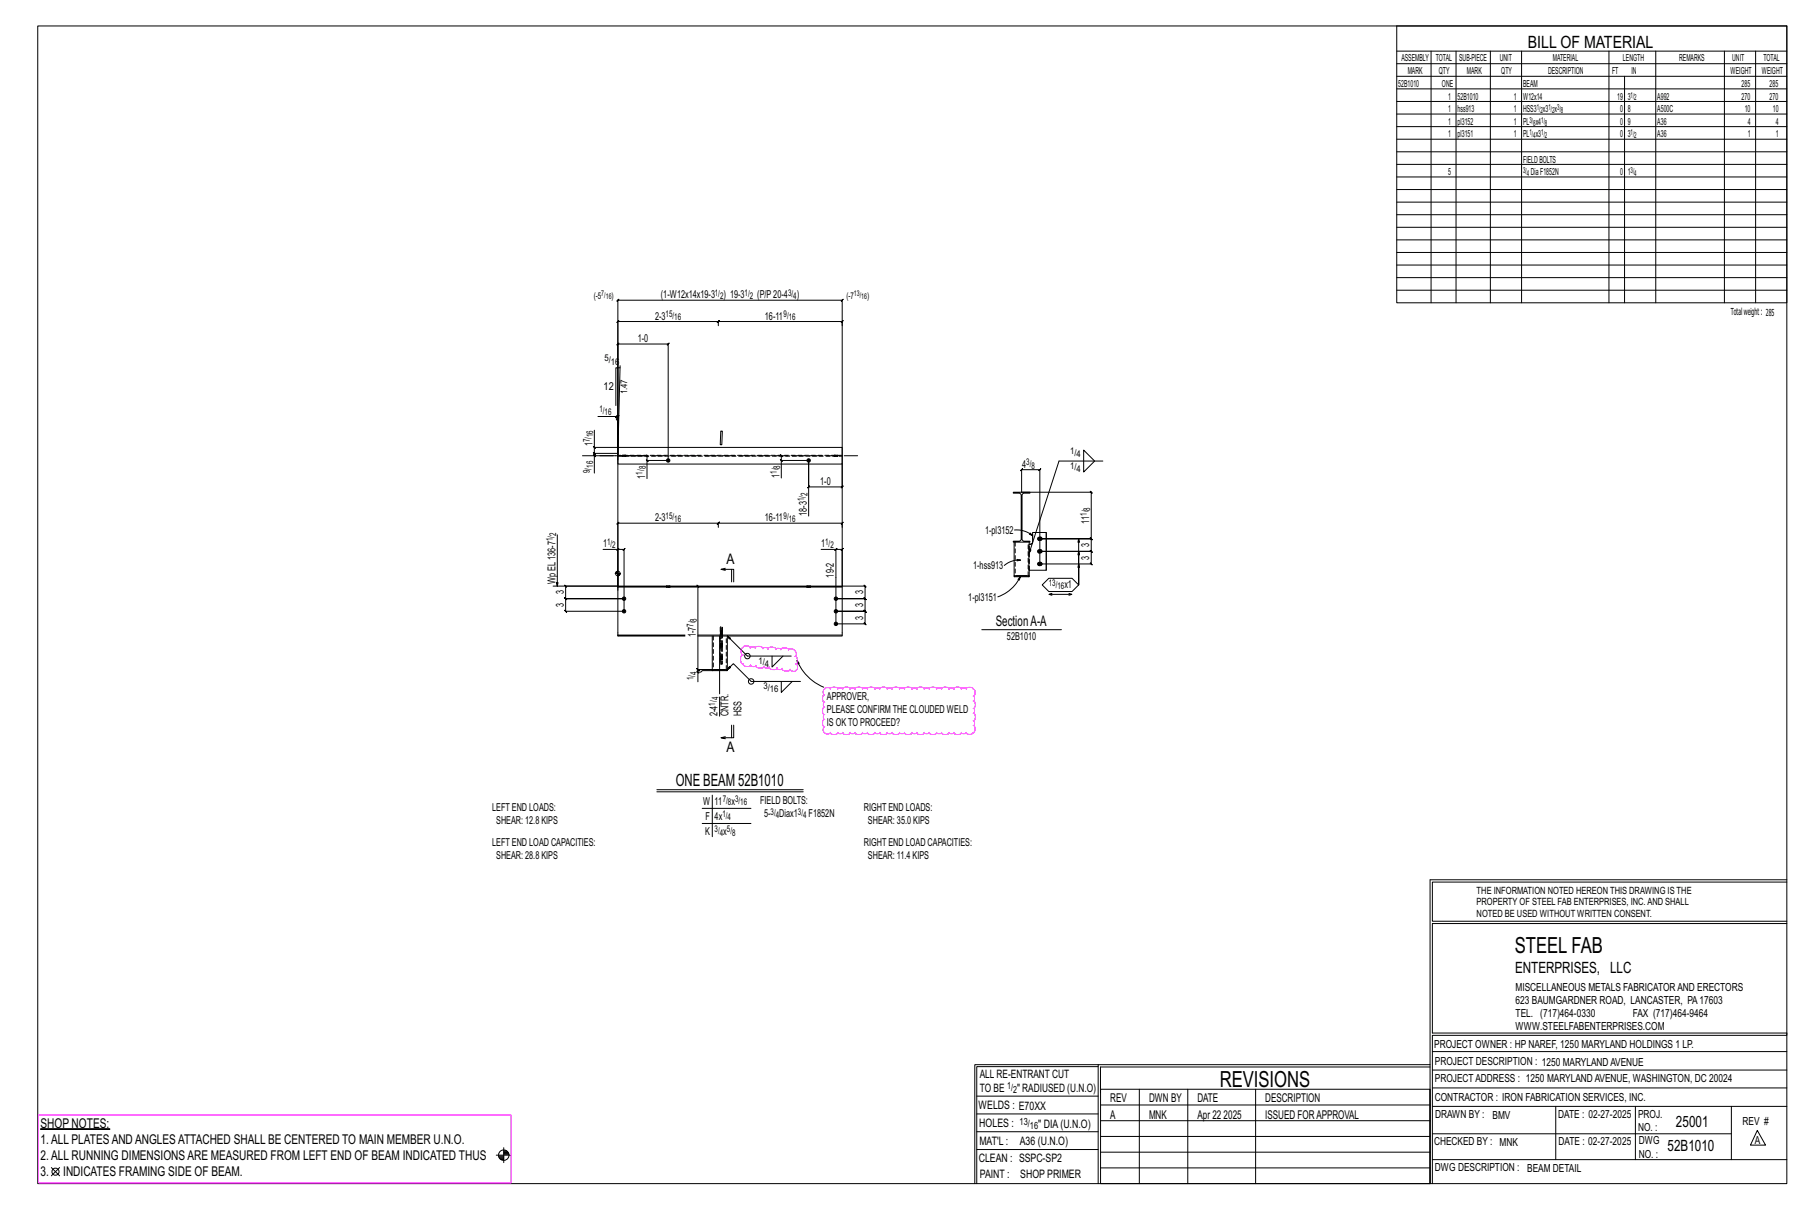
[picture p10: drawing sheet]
<svg xmlns="http://www.w3.org/2000/svg" width="914mm" height="610mm" viewBox="0 0 914 610" stroke-linecap="round" stroke-linejoin="round" font-family="sans-serif">
<g fill="#000" stroke="#000" stroke-width=".5">
<path d="M20 570h35z"/>
<circle cx="337" cy="232" r=".9"/>
<circle cx="408" cy="232" r=".9"/>
<circle cx="525" cy="272" r="1"/>
<circle cx="525" cy="278" r="1"/>
<circle cx="525" cy="284" r="1"/>
<circle cx="315" cy="302" r=".9"/>
<circle cx="315" cy="308" r=".9"/>
<circle cx="422" cy="302" r=".9"/>
<circle cx="422" cy="308" r=".9"/>
<circle cx="422" cy="315" r=".9"/>
</g>
<g fill="none" stroke="#000" stroke-width=".5">
<path d="M19 13h883v584h-883zM705 13h197v140h-197zM705 26h197M705 32h197M705 39h197M722 26v127M735 26v127M752 26v127M768 26v127M812 26v127M820 39v114M836 26v127"/>
<path d="M870 26v127M886 26v127M705 45h197M705 51h197M705 58h197M705 64h197M705 70h197M705 77h197M705 83h197M705 89h197M705 96h197M705 102h197"/>
<path d="M705 108h197M705 115h197M705 121h197M705 127h197M705 134h197M705 140h197M705 146h197M362 162v1l1-1zM362 164l1-2-1 1v-1h-50l-1 1 1-1v70M362 162h63v1l1-1-1 2M313 186h-2v19M313 185l-1 44h-12l-1-1 1 1v1"/>
<path d="M302 210h9v2h1v18M311 211l1-1zM311 210h1l-1 1 1-1v16h-12v-9M364 218h1l-1 6h-1zM299 229l1 1zM299 225l1 1zM300 239v-9h12v-56h-1l1-1v1h25l1-1-1 1v58h-10v10M300 226v3l-1-1 1 1M312 230h15l-1-1 1 1v2M312 226h113v8h-113zM314 230h.1M316 230h.1"/>
<path d="M326 232l1 1zM394 232l1 1zM394 230v-1l1 1h-1v2M408 232v28M421 230h.1M423 230h.1M425 234v12l1-1-1 1h-17l1-1-1 1v-14h-14v9M516 237l-1 1 1-1v11h35h-1l1 1v-1v24l-1-1 1 1h-26h26l-1-1 1 1v6h-1l1 1v-1h-26h26h-1l1 1v-1v7l-1-1 1 1h-26v-48l-1 1 1-1zM547 227l5 6-5 5zM557 233h-23l-15 46M511 248h9v1h-4v1v22v1h4v1h-9v-1h4v-1v-22v-1h-4zM281 270v26"/>
<path d="M304 277h8v19M312 277h3l-1 1 1-1v31h-30l1 1-1-1v-6l1 1-1-1h30h-30l1 1-1-1v-6h1l-1-1v1h27M312 277l-1 1zM362 266l1-2-1 1v-1h-50l-1 1 1-1v34M362 264h63v1l1-1-1 2M363 264l-1 1zM414 277h8v14M422 277h3v1l1-1h-1v19h12l-1-1 1 1v6h-1l1 1v-1h-15h15h-1l1 1v-1v6h-1l1 1v-1h-15h15h-1l1 1v-1v7l-1-1 1 1h-15M422 277l-1 1zM512 274v17M512 267a12 12 0 0 1 9 3M519 274v1"/>
<path d="M520 269l1 1h-2zM521 269h7v19h-9v-13l2-1zM528 269v19M544 272v23v-17M279 296h33M310 289h3M311 289h.1M311 288v1M312 288v1M312 296h113h-113zM312 296v-145l-1 1 1-1h113v1l1-1h-1v145M312 288v8"/>
<path d="M312 296v24M312 289v2M312 289v1M313 289v1M336 296h.1M338 296h.1M352 296v-1l1 1h-1v42v-1l1 1h-1h7h-7v-1l1 1h-1v1M366 288l-2-1h6v7M366 287h-2M369 287v7M407 296h.1M409 296h.1"/>
<path d="M422 291v24zM425 296v25h-73M512 291h7h-7zM513 291h5M513 282l2 1h-2zM515 291l-1 2v-1zM515 291a20 20 0 0 1-11 10M515 283a11 11 0 0 0-8 2M519 288v3M526 295l3-3h12l3 3-3 4h-12zM529 300h2M531 299l-2 1h12"/>
<path d="M539 299l2 1h-2M544 285v10M495 318h41M346 320h-34v1h34M352 339l1 1zM352 320h73M359 338h8h-8zM359 321v17M360 338h-6v1h-2v5M360 338h6M363 321v29M367 338l3-3 9 9h25"/>
<path d="M390 331v6l5-6M399 331h-22l-10-10 2 1h-1l-1-1v17M402 333l1 2zM402 333a25 25 0 0 0 14 14M363 352v9M394 344v5l6-5M366 372h-2M369 366v6M370 366v6h-6l2 1M331 399h74M331 400h74M354 408h25"/>
<path d="M354 416h25M359 401v21M722 444v153M722 444h180M902 445h-179v20h179M902 466h-179v55h179v1h-179v75M554 537h-62v60M554 538h-61v59M722 537h-168v60M722 538h-167v13M723 540h179M723 531h179"/>
<path d="M493 553h61M555 550h167v47h-167zM555 558h167M575 550v47M599 550v47M634 550v47M723 558h179M723 549h179M785 558v27M825 558v27M874 558v27M254 579v8"/>
<path d="M493 562h61M493 571h61M555 573h167M555 566h167M723 572h151M887 570l4 8h-8zM26 589l4 4M30 589l-4 4M250 583h8M252 583h2M252 584h2M252 585h2"/>
<path d="M253 585h1M254 582h2M254 581h2M254 582h3M493 580h61M555 589h167M555 581h167M723 585h179"/>
<circle cx="312" cy="289" r="1.2"/>
<circle cx="377" cy="331" r="1.4"/>
<circle cx="379" cy="344" r="1.4"/>
<circle cx="28" cy="591" r="1.8"/>
<circle cx="254" cy="583" r="2.6"/>
</g>
<path d="M374 327h1a2.3 2.3 0 0 1 4 0 1.5 1.5 0 0 1 2 0 2.2 2.2 0 0 1 4 0 1.6 1.6 0 0 1 3 1 2.2 2.2 0 0 1 3 0 1.5 1.5 0 0 1 3 0 2.2 2.2 0 0 1 4 0 1.9 1.9 0 0 1 3 0l1 2v1h-1a2.2 2.2 0 0 1 0 4 1.9 1.9 0 0 1 1 3 1.9 1.9 0 0 1-3 0 2.3 2.3 0 0 1-4-1 1.5 1.5 0 0 1-3 0 2.3 2.3 0 0 1-4-1 1.5 1.5 0 0 1-3 0 2.3 2.3 0 0 1-4 0 1.5 1.5 0 0 1-2-1 2.1 2.1 0 0 1-4 0 2.5 2.5 0 0 1 0-4l-1-1zM416 347h2l1 1a2.1 2.1 0 0 1 4 0 1.4 1.4 0 0 1 2 0 2.1 2.1 0 0 1 4 0 1.4 1.4 0 0 1 2 0 2.1 2.1 0 0 1 4 0 1.5 1.5 0 0 1 3 0 2.1 2.1 0 0 1 3 0 1.5 1.5 0 0 1 3 0 2.1 2.1 0 0 1 4 0 1.4 1.4 0 0 1 2 0 2.1 2.1 0 0 1 4 0 1.4 1.4 0 0 1 2 0 2.1 2.1 0 0 1 4 0 1.5 1.5 0 0 1 3 0 2.1 2.1 0 0 1 3 0 1.5 1.5 0 0 1 3 0 2.1 2.1 0 0 1 4 0 1.4 1.4 0 0 1 2 0 2.1 2.1 0 0 1 4 0 1.4 1.4 0 0 1 2 0 2.1 2.1 0 0 1 4 0 1.5 1.5 0 0 1 3 0 2.2 2.2 0 0 1 3 0l1 2v1h-1l1 2-1 1h1v2v1h-1l1 2-1 1h1v2v1l-1 1h1l-1 2a2.5 2.5 0 0 1 0 4l-2 1-1-1h-2h-1l-2 1-1-1h-1h-1h-1l-2 1-2-1h-1h-1h-1l-1 1-2-1h-1h-2l-1 1-2-1h-2h-1l-2 1-1-1h-1h-1h-1l-2 1-2-1h-1h-1h-1l-1 1-2-1h-1h-2l-1 1-2-1h-2h-1l-2 1-1-1h-1h-1h-1l-2 1-2-1h-1h-1l-2 1-2-1a2.1 2.1 0 0 1-3 0 2.1 2.1 0 0 1 0-3 2.1 2.1 0 0 1 0-4 1.4 1.4 0 0 1 0-2 2.1 2.1 0 0 1 0-4 1.5 1.5 0 0 1 0-3 2.1 2.1 0 0 1 0-3 2 2 0 0 1 0-4zM19 563h239v34h-239z" fill="none" stroke="#f0f" stroke-width=".5"/>
<g fill="none" stroke="#000" stroke-width=".5" stroke-dasharray="2 1.4">
<path d="M312 230h113M314 230h.1M315 230h.1M315 230h1M316 230h.1M421 230h.1M422 230h.1M422 230h1M423 230h.1M425 230h-113M512 274v17M520 275h.1"/>
<path d="M520 275l1-1v-5M525 273a.9 .9 0 0 1-1-1 .9 .9 0 0 1 1-1M525 279a.9 .9 0 0 1-1-1 .9 .9 0 0 1 1-1M525 271a.9 .9 0 0 1 1 1 .9 .9 0 0 1-1 1M525 277a.9 .9 0 0 1 1 1 .9 .9 0 0 1-1 1M312 296h.1M336 296h.1M337 296h-1M337 296h1zM337 296h.1M338 296h.1M407 296h.1"/>
<path d="M408 296h-1M408 296h.1M409 296h.1M512 291h.1M519 291v-17M519 288v-13M525 285a.9 .9 0 0 1-1 0 .9 .9 0 0 1 1-1M525 284a.9 .9 0 0 1 1 1 .9 .9 0 0 1-1 0M364 319h.1M364 319v-1M364 318v1M364 319v1"/>
<path d="M364 320v-1M364 320h.1M364 318h.1M312 320h.1M312 321v-1M360 338h.1M360 321v17M363 322h1v13h-1zM363 322v-6h1M364 326h.1M364 326v-1M364 332h.1"/>
<path d="M364 325h.1M364 332v-1M364 331h.1M364 333h.1M364 325v1M364 331v1M364 332v1M364 335v-19M364 335l1-19-1 5M364 321v1M364 333v-2M364 320v-2"/>
<path d="M367 338v-17"/>
</g>
<path d="M294 230h139" fill="none" stroke="#000" stroke-width=".5" stroke-dasharray="6.8 1 0 1"/>
<g font-size="11.2">
<text x="764" y="481">STEEL FAB</text>
<text x="616" y="548">REVISIONS</text>
</g>
<g font-size="8.6">
<text x="771" y="24">BILL OF MATERIAL</text>
<text x="341" y="397">ONE BEAM 52B1010</text>
</g>
<g font-size="7.9">
<text x="765" y="491">ENTERPRISES, LLC</text>
<text x="846" y="569">25001</text>
<text x="842" y="581">52B1010</text>
</g>
<g font-size="7.3">
<text x="367" y="285">A</text>
<text x="503" y="316">SectionA-A</text>
<text x="367" y="379">A</text>
</g>
<g font-size="6.8">
<text x="20" y="569">SHOP NOTES:</text>
<text x="20" y="577">1.ALL PLATESANDANGLESATTACHED SHALL BE CENTERED TO MAIN MEMBER U.N.O.</text>
<text x="20" y="585">2.ALL RUNNING DIMENSIONSARE MEASURED FROM LEFT END OF BEAM INDICATED THUS</text>
<text x="20" y="593">3.</text>
<text x="32" y="593">INDICATES FRAMING SIDE OF BEAM.</text>
</g>
<g font-size="6.1">
<text x="560" y="556">REV</text>
<text x="580" y="556">DWN BY</text>
<text x="604" y="556">DATE</text>
<text x="639" y="556">DESCRIPTION</text>
<text x="560" y="564">A</text>
<text x="580" y="564">MNK</text>
<text x="604" y="564">Apr 22</text>
<text x="618" y="564">2025</text>
<text x="639" y="564">ISSUED FORAPPROVAL</text>
</g>
<g font-size="5.9">
<text x="494" y="560">WELDS : E70XX</text>
<text x="494" y="569">HOLES :</text>
<text x="524" y="569">&quot; DIA(U.N.O)</text>
<text x="494" y="578">MAT'L :</text>
<text x="515" y="578">A36 (U.N.O)</text>
<text x="494" y="586">CLEAN : SSPC-SP2</text>
<text x="495" y="595">PAINT :</text>
<text x="515" y="595">SHOP PRIMER</text>
</g>
<g font-size="5.8">
<text x="494" y="544">ALL RE-ENTRANT CUT</text>
<text x="494" y="551">TO BE</text>
<text x="513" y="551">&quot; RADIUSED (U.N.O)</text>
</g>
<g font-size="5.6">
<text x="765" y="500">MISCELLANEOUS METALS FABRICATORAND ERECTORS</text>
<text x="765" y="507">623 BAUMGARDNER ROAD, LANCASTER, PA17603</text>
<text x="765" y="513">TEL. (717)464-0330</text>
<text x="824" y="513">FAX (717)464-9464</text>
<text x="765" y="520">WWW.STEELFABENTERPRISES.COM</text>
<text x="724" y="529">PROJECT OWNER : HP NAREF, 1250 MARYLAND HOLDINGS 1 LP.</text>
<text x="724" y="538">PROJECT DESCRIPTION : 1250 MARYLANDAVENUE</text>
<text x="724" y="546">PROJECTADDRESS : 1250 MARYLANDAVENUE, WASHINGTON, DC 20024</text>
<text x="724" y="556">CONTRACTOR : IRON FABRICATION SERVICES, INC.</text>
<text x="724" y="564">DRAWN BY :</text>
<text x="753" y="564">BMV</text>
<text x="786" y="564">DATE : 02-27-2025</text>
<text x="827" y="564">PROJ.</text>
<text x="879" y="568">REV #</text>
<text x="827" y="571">NO. :</text>
<text x="724" y="578">CHECKED BY : MNK</text>
<text x="787" y="578">DATE : 02-27-2025</text>
<text x="827" y="578">DWG</text>
<text x="886" y="578">A</text>
<text x="827" y="584">NO. :</text>
<text x="724" y="591">DWG DESCRIPTION : BEAM DETAIL</text>
</g>
<g font-size="5.5">
<text x="333" y="151">(1-W12x14x19-3</text>
<text x="365" y="151">) 19-3</text>
<text x="382" y="151">(P/P20-4</text>
<text x="402" y="151">)</text>
<text x="331" y="161">2-3</text>
<text x="386" y="161">16-11</text>
<text x="322" y="173">1-0</text>
<text x="305" y="197">12</text>
<text x="299" y="225" transform="rotate(-90 299 225)">1</text>
<text x="516" y="236">4</text>
<text x="326" y="242" transform="rotate(-90 326 242)">1</text>
<text x="393" y="241" transform="rotate(-90 393 241)">1</text>
<text x="414" y="245">1-0</text>
<text x="331" y="263">2-3</text>
<text x="386" y="263">16-11</text>
<text x="407" y="260" transform="rotate(-90 407 260)">18-3</text>
<text x="497" y="269">1-pl3152</text>
<text x="550" y="264" transform="rotate(-90 550 264)">11</text>
<text x="304" y="276">1</text>
<text x="414" y="276">1</text>
<text x="550" y="276" transform="rotate(-90 550 276)">3</text>
<text x="491" y="287">1-hss913</text>
<text x="550" y="282" transform="rotate(-90 550 282)">3</text>
<text x="421" y="291" transform="rotate(-90 421 291)">19-2</text>
<text x="280" y="295" transform="rotate(-90 280 295)">Wp EL136-7</text>
<text x="284" y="300" transform="rotate(-90 284 300)">3</text>
<text x="436" y="300" transform="rotate(-90 436 300)">3</text>
<text x="537" y="297">x1</text>
<text x="489" y="303">1-pl3151</text>
<text x="284" y="306" transform="rotate(-90 284 306)">3</text>
<text x="436" y="306" transform="rotate(-90 436 306)">3</text>
<text x="436" y="313" transform="rotate(-90 436 313)">3</text>
<text x="351" y="322" transform="rotate(-90 351 322)">1-7</text>
<text x="508" y="323">52B1010</text>
<text x="417" y="353">APPROVER,</text>
<text x="417" y="360">PLEASE CONFIRMTHE CLOUDED WELD</text>
<text x="362" y="361" transform="rotate(-90 362 361)">2-4</text>
<text x="368" y="361" transform="rotate(-90 368 361)">CNTR.</text>
<text x="374" y="361" transform="rotate(-90 374 361)">HSS</text>
<text x="417" y="367">IS OKTO PROCEED?</text>
<text x="355" y="406">W</text>
<text x="361" y="406">11</text>
<text x="369" y="406">x</text>
<text x="384" y="406">FIELD BOLTS:</text>
<text x="248" y="409">LEFT END LOADS:</text>
<text x="356" y="414">F</text>
<text x="361" y="414">4x</text>
<text x="386" y="412">5-</text>
<text x="393" y="412">Diax1</text>
<text x="408" y="412">F1852N</text>
<text x="436" y="409">RIGHT END LOADS:</text>
<text x="250" y="416">SHEAR: 12.8 KIPS</text>
<text x="438" y="416">SHEAR: 35.0 KIPS</text>
<text x="356" y="421">K</text>
<text x="365" y="421">x</text>
<text x="248" y="427">LEFT END LOAD CAPACITIES:</text>
<text x="436" y="427">RIGHT END LOAD CAPACITIES:</text>
<text x="250" y="433">SHEAR: 28.8 KIPS</text>
<text x="438" y="433">SHEAR: 11.4 KIPS</text>
</g>
<g font-size="5">
<text x="745" y="451">THE INFORMATION NOTED HEREON THIS DRAWING IS THE</text>
<text x="745" y="457">PROPERTY OF STEEL FAB ENTERPRISES, INC.AND SHALL</text>
<text x="745" y="463">NOTED BE USED WITHOUT WRITTEN CONSENT.</text>
<text x="508" y="550">1/</text>
<text x="511" y="551">2</text>
<text x="515" y="568">13/</text>
<text x="520" y="570">16</text>
</g>
<g font-size="4.9">
<text x="707" y="31">ASSEMBLY</text>
<text x="725" y="31">TOTAL</text>
<text x="736" y="31">SUB-PIECE</text>
<text x="757" y="31">UNIT</text>
<text x="784" y="31">MATERIAL</text>
<text x="819" y="31">LENGTH</text>
<text x="847" y="31">REMARKS</text>
<text x="874" y="31">UNIT</text>
<text x="890" y="31">TOTAL</text>
<text x="710" y="37">MARK</text>
<text x="726" y="37">QTY</text>
<text x="740" y="37">MARK</text>
<text x="758" y="37">QTY</text>
<text x="781" y="37">DESCRIPTION</text>
<text x="814" y="37">FT</text>
<text x="823" y="37">IN</text>
<text x="873" y="37">WEIGHT</text>
<text x="889" y="37">WEIGHT</text>
<text x="706" y="44">52B1010</text>
<text x="728" y="44">ONE</text>
<text x="769" y="44">BEAM</text>
<text x="879" y="44">285</text>
<text x="893" y="44">285</text>
<text x="731" y="50">1</text>
<text x="736" y="50">52B1010</text>
<text x="764" y="50">1</text>
<text x="769" y="50">W12x14</text>
<text x="816" y="50">19</text>
<text x="821" y="50">3</text>
<text x="836" y="50">A992</text>
<text x="879" y="50">270</text>
<text x="893" y="50">270</text>
<text x="731" y="57">1</text>
<text x="736" y="57">hss913</text>
<text x="764" y="57">1</text>
<text x="769" y="57">HSS3 x3 x</text>
<text x="818" y="57">0</text>
<text x="821" y="57">8</text>
<text x="836" y="57">A500C</text>
<text x="880" y="57">10</text>
<text x="895" y="57">10</text>
<text x="731" y="63">1</text>
<text x="736" y="63">pl3152</text>
<text x="764" y="63">1</text>
<text x="769" y="63">PL x4</text>
<text x="818" y="63">0</text>
<text x="821" y="63">9</text>
<text x="836" y="63">A36</text>
<text x="882" y="63">4</text>
<text x="896" y="63">4</text>
<text x="731" y="69">1</text>
<text x="736" y="69">pl3151</text>
<text x="764" y="69">1</text>
<text x="769" y="69">PL x3</text>
<text x="818" y="69">0</text>
<text x="821" y="69">3</text>
<text x="836" y="69">A36</text>
<text x="882" y="69">1</text>
<text x="896" y="69">1</text>
<text x="769" y="82">FIELDBOLTS</text>
<text x="731" y="88">5</text>
<text x="772" y="88">DiaF1852N</text>
<text x="818" y="88">0</text>
<text x="821" y="88">1</text>
<text x="873" y="159">Totalweight : 285</text>
</g>
<g font-size="4.7">
<text x="361" y="149">1/</text>
<text x="376" y="149">1/</text>
<text x="398" y="149">3/</text>
<text x="300" y="151">(-5</text>
<text x="309" y="151">)</text>
<text x="363" y="151">2</text>
<text x="378" y="151">2</text>
<text x="400" y="151">4</text>
<text x="427" y="151">(-7</text>
<text x="438" y="151">)</text>
<text x="336" y="160">15/</text>
<text x="340" y="162">16</text>
<text x="395" y="160">9/</text>
<text x="398" y="162">16</text>
<text x="305" y="182">5/</text>
<text x="308" y="184">16</text>
<text x="316" y="199" transform="rotate(-89 316 199)">1.47</text>
<text x="302" y="208">1/</text>
<text x="305" y="210">16</text>
<text x="299" y="221" transform="rotate(-90 299 221)">16</text>
<text x="298" y="223" transform="rotate(-90 298 223)">7/</text>
<text x="540" y="229">1/</text>
<text x="543" y="231">4</text>
<text x="298" y="239" transform="rotate(-90 298 239)">9/</text>
<text x="299" y="236" transform="rotate(-90 299 236)">16</text>
<text x="324" y="239" transform="rotate(-90 324 239)">1/</text>
<text x="326" y="237" transform="rotate(-90 326 237)">8</text>
<text x="392" y="239" transform="rotate(-90 392 239)">1/</text>
<text x="394" y="237" transform="rotate(-90 394 237)">8</text>
<text x="518" y="235">3/</text>
<text x="520" y="236">8</text>
<text x="540" y="237">1/</text>
<text x="543" y="238">4</text>
<text x="407" y="250" transform="rotate(-90 407 250)">2</text>
<text x="406" y="253" transform="rotate(-90 406 253)">1/</text>
<text x="550" y="258" transform="rotate(-90 550 258)">8</text>
<text x="336" y="262">15/</text>
<text x="340" y="263">16</text>
<text x="395" y="262">9/</text>
<text x="398" y="263">16</text>
<text x="548" y="260" transform="rotate(-90 548 260)">1/</text>
<text x="279" y="273" transform="rotate(-90 279 273)">1/</text>
<text x="281" y="271" transform="rotate(-90 281 271)">2</text>
<text x="306" y="275">1/</text>
<text x="416" y="275">1/</text>
<text x="309" y="277">2</text>
<text x="419" y="277">2</text>
<text x="529" y="296">13/</text>
<text x="534" y="297">16</text>
<text x="350" y="316" transform="rotate(-90 350 316)">7/</text>
<text x="352" y="314" transform="rotate(-90 352 314)">8</text>
<text x="383" y="335">1/</text>
<text x="352" y="341" transform="rotate(-90 352 341)">4</text>
<text x="386" y="337">4</text>
<text x="350" y="343" transform="rotate(-90 350 343)">1/</text>
<text x="385" y="348">3/</text>
<text x="363" y="353" transform="rotate(-90 363 353)">4</text>
<text x="389" y="349">16</text>
<text x="361" y="356" transform="rotate(-90 361 356)">1/</text>
<text x="365" y="405">7/</text>
<text x="367" y="406">8</text>
<text x="371" y="405">3/</text>
<text x="374" y="406">16</text>
<text x="365" y="412">1/</text>
<text x="389" y="411">3/</text>
<text x="391" y="413">4</text>
<text x="403" y="411">3/</text>
<text x="405" y="413">4</text>
<text x="361" y="420">3/</text>
<text x="367" y="420">5/</text>
<text x="367" y="414">4</text>
<text x="363" y="422">4</text>
<text x="369" y="422">8</text>
</g>
<g font-size="4.2">
<text x="823" y="49">1/</text>
<text x="825" y="51">2</text>
<text x="776" y="56">1/</text>
<text x="777" y="57">2</text>
<text x="781" y="56">1/ 3/</text>
<text x="783" y="57">2</text>
<text x="788" y="57">8</text>
<text x="772" y="62">3/</text>
<text x="774" y="63">8</text>
<text x="778" y="62">1/</text>
<text x="780" y="63">8</text>
<text x="772" y="68">1/</text>
<text x="774" y="70">4</text>
<text x="778" y="68">1/</text>
<text x="780" y="70">2</text>
<text x="823" y="68">1/</text>
<text x="825" y="70">2</text>
<text x="769" y="87">3/</text>
<text x="770" y="89">4</text>
<text x="823" y="87">3/</text>
<text x="825" y="89">4</text>
</g>
<g font-size="4">
<text x="303" y="150">7/</text>
<text x="431" y="150">13/</text>
<text x="306" y="151">16</text>
<text x="435" y="151">16</text>
</g>
</svg>
